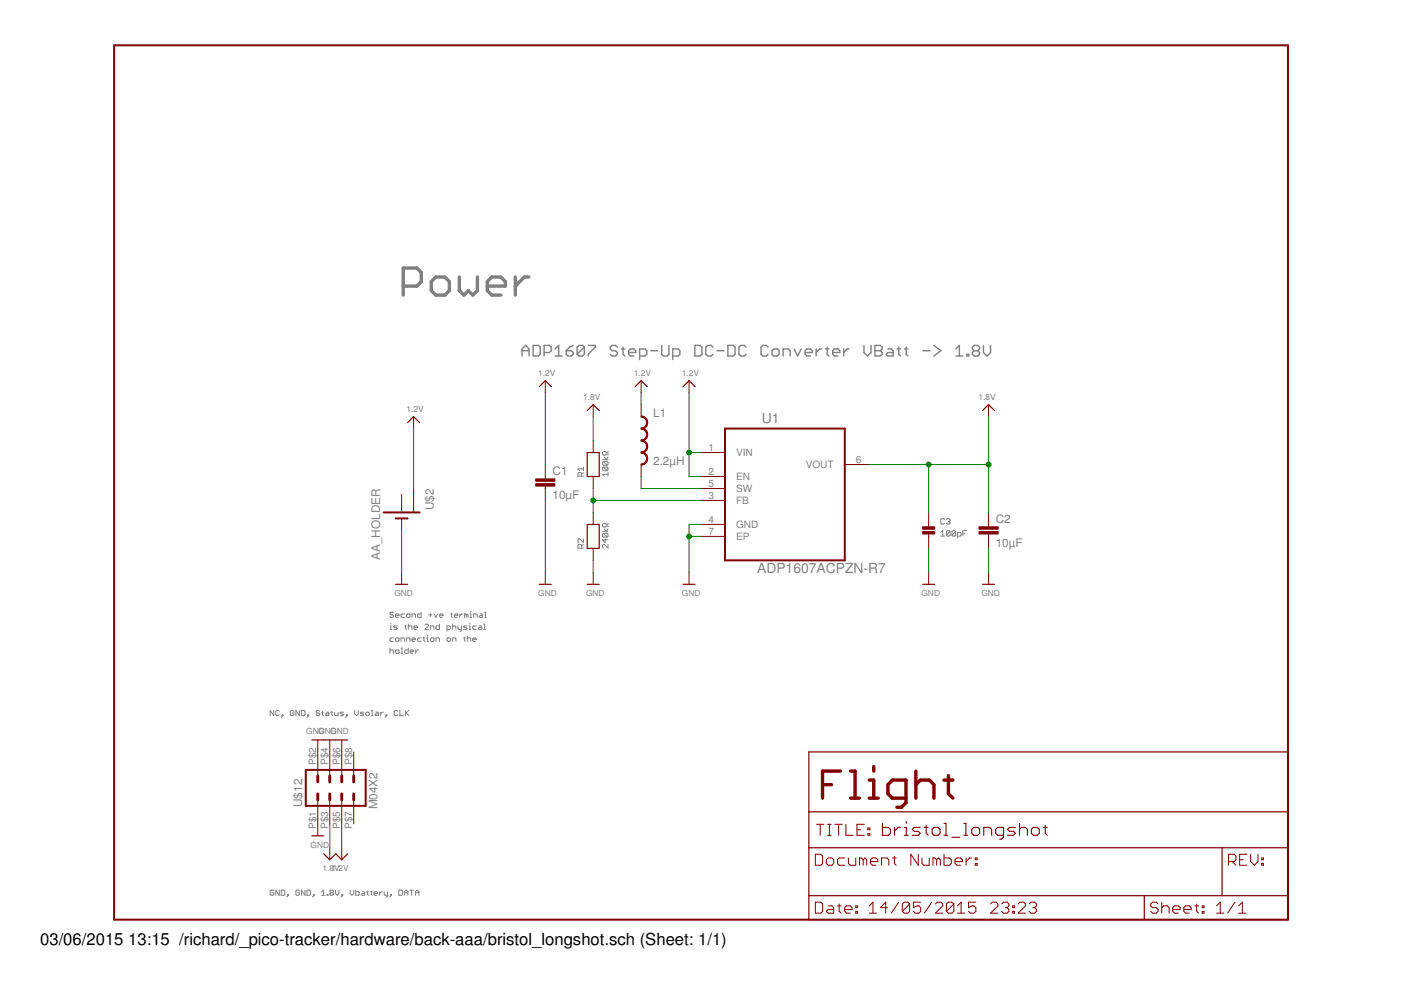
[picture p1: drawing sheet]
<svg xmlns="http://www.w3.org/2000/svg" width="297mm" height="210mm" viewBox="0 0 297 210" stroke-linecap="round" stroke-linejoin="round" font-family="sans-serif">
<g fill="none" stroke="#808080" stroke-width=".3">
<path d="M110.7 75.5v-1.5l.7-.8 .8 .8v1.5M110.7 74.4h1.5M113 73.2h1.2l.3 .4v1.5l-.3 .4h-1.2zM115.4 74.7h1.1l.4-.3v-.8l-.4-.4h-1.1v2.3M117.7 75.5h1.5M117.7 74l.7-.8v2.3M120 74.4h1.2l.3 .3v.4l-.3 .4h-.8l-.4-.4zM121.5 73.2l-.7 .4-.8 .8M123.9 73.6v1.5l-.4 .4h-.8l-.3-.4M123.9 73.6l-.4-.4h-.8l-.3 .4v1.5M123.9 73.6l-1.5 1.5M124.7 73.2h1.5v.4l-1.5 1.5v.4"/>
<path d="M130.9 73.6l-.4-.4h-.7l-.4 .4v.4l.4 .4h.7l.4 .3v.4l-.4 .4h-.7l-.4-.4M131.7 74h.8M132.1 73.6v1.5l.4 .4M133.3 74.7h1.5v-.3l-.4-.4h-.7l-.4 .4v.7l.4 .4h.7M135.6 75.5h1.2l.3-.4v-.7l-.3-.4h-1.2v2.2M138 74.4h1.5M140.3 73.2v1.9l.4 .4h.7l.4-.4v-1.9M142.6 75.5h1.2l.3-.4v-.7l-.3-.4h-1.2v2.2M147.3 73.2h1.1l.4 .4v1.5l-.4 .4h-1.1zM151.2 73.6l-.4-.4h-.8l-.4 .4v1.5l.4 .4h.8l.4-.4M152 74.4h1.5M154.3 73.2h1.2l.4 .4v1.5l-.4 .4h-1.2z"/>
<path d="M158.2 73.6l-.4-.4h-.7l-.4 .4v1.5l.4 .4h.7l.4-.4M162.9 73.6l-.4-.4h-.8l-.3 .4v1.5l.3 .4h.8l.4-.4M164.1 74h.7l.4 .4v.7l-.4 .4h-.7l-.4-.4v-.7zM166 75.5v-1.5h1.2l.3 .4v1.1M168.4 74l.7 1.5 .8-1.5M170.7 74.7h1.5v-.3l-.4-.4h-.7l-.4 .4v.7l.4 .4h.7M173 74v1.5M174.2 74h-.4l-.8 .7M175 74h.7M175.4 73.6v1.5l.3 .4M176.6 74.7h1.5v-.3l-.4-.4h-.8l-.3 .4v.7l.3 .4h.8M178.9 74v1.5"/>
<path d="M180 74h-.4l-.7 .7M183.2 73.2v1.5l.7 .8 .8-.8v-1.5M185.5 74.4h1.1M185.5 73.2h1.1l.4 .4v.4l-.4 .4 .4 .3v.4l-.4 .4h-1.1zM188.2 74h.8l.4 .4v1.1h-1.2l-.3-.4 .3-.4h1.2M190.2 74h.7M190.6 73.6v1.5l.3 .4M191.7 74h.8M192.1 73.6v1.5l.4 .4M195.6 74.4h1.5M198 73.2l1.5 1.2-1.5 1.1M202.7 75.5h1.5"/>
<path d="M202.7 74l.7-.8v2.3M205 75.1h.4v.4h-.4zM206.5 74.4h.8M206.5 74.4l-.3 .3v.4l.3 .4h.8l.4-.4v-.4l-.4-.3M206.5 74.4l-.3-.4v-.4l.3-.4h.8l.4 .4v.4l-.4 .4M208.5 73.2v1.5l.8 .8 .7-.8v-1.5"/>
</g>
<path d="M92.4 58.7h1.9l1 1v1.9l-1 1h-1.9l-1-1v-1.9zM97.4 58.7v2.9l.9 1 1-1 .9 1 1-1v-2.9M109.3 58.7v3.9M112.1 58.7h-.9l-1.9 2M85.5 60.7h2.9l.9-1v-1.9l-.9-1h-2.9v5.8M103.3 60.7h3.8v-1l-.9-1h-1.9l-1 1v1.9l1 1h1.9" fill="none" stroke="#808080" stroke-width=".72"/>
<g fill="none" stroke="#808080" stroke-width=".21">
<path d="M123.7 99.4h-1.2l.4 .4M123.7 99v.8M127.7 97.5h1.2M127.9 97.9h.8l.2 .1v.4l-.2 .2M127.9 99h.8l.2 .2v.4l-.2 .2M127.9 99l-.2 .2v.4l.2 .2h.8M127.9 97.9l-.2 .1v.4l.2 .2h.8M127.9 99l.8 .8M127.9 97.9l.8 .7M128.1 96.9l.4 .6 .4-.6M128.9 95.7v.2h-.4l-.2-.2h-.4l-.2 .2v.4l.2 .2h.4l.2-.2h.4v.2M123.3 101v-.6l-.2-.2h-.4l-.2 .2v.6h1.2"/>
<path d="M123.3 116.2v-.6l-.2-.2h-.4l-.2 .2v.6h1.2M123.7 114.3v.7l-.8-.7-.4 .1v.5l.2 .1M123.7 100.2l-.4 .4M123.7 115.4l-.4 .4M127.7 112.7h1.2M127.9 113.1h.8l.2 .2v.4l-.2 .2M127.9 113.1l-.2 .2v.4l.2 .2h.8M127.9 113.1l.8 .8M128.1 112.1l.4 .6 .4-.6M128.3 114.3v.7l-.6-.6h1.2M128.9 100.6h-1.2l.4 .4M128.9 100.2v.8"/>
<path d="M128.9 111v.1h-.4l-.2-.1h-.4l-.2 .1v.4l.2 .2h.4l.2-.2h.4v.2M128.9 115.4v.8l-.8-.8-.4 .2v.4l.2 .2M199.5 112.9l.4-.4v1.2M199.5 113.7h.8M200.3 110.2l-.2-.2h-.4l-.2 .2v.7l.2 .2h.4l.2-.2M200.7 110.2l.2-.2h.3l.2 .2-.2 .4M201 110.6h.2M201.2 110.6l.2 .1-.2 .4h-.3l-.2-.2M201.4 112.7v.8l-.2 .2h-.3l-.2-.2M201.4 112.7l-.2-.2h-.3l-.2 .2v.8M201.4 112.7l-.7 .8M202.6 112.7v.8l-.2 .2h-.4l-.2-.2"/>
<path d="M202.6 112.7l-.2-.2h-.4l-.2 .2v.8M202.6 112.7l-.8 .8M203 113.7h.6l.2-.2v-.4l-.2-.2h-.6v1.2M204.2 113.1h.4M204.9 112.5h-.7v1.2M82.7 137.4v1.1M82.7 138l.2-.2h.3l.2 .2v.5M82.7 132.7h.2v.8M82.7 133.5h.4M82.9 132.1v.2M83.4 130l-.2-.2h-.3l-.2 .2 .2 .4h.3l.2 .1-.2 .4h-.3l-.2-.2M83.4 135.3h-.5l-.2 .1v.4l.2 .2h.5"/>
<path d="M83.8 130.5h.8l-.2-.3h-.4l-.2 .2v.3l.2 .2h.4M83.8 135.4l.2-.1h.4l.2 .1v.4l-.2 .2h-.4l-.2-.2zM83.8 138l.2-.2h.4l.2 .2v.3l-.2 .2h-.4l-.2-.2zM84.2 132.7h-.5l-.2 .2 .7 .4-.2 .2h-.5M85 136v-.7h.6l.2 .1v.6M85 138.5h.4M85 137.4h.2v1.1M85.8 130.2h-.6l-.2 .2v.3l.2 .2h.6M85.8 132.7h.4M86 132.5v.8l.2 .2M86.2 130.4l.2-.2h.3l.2 .2v.3l-.2 .2h-.3l-.2-.2zM86.2 136v-.7h.5l.2 .1v.6"/>
<path d="M86.6 137.4v1.1h-.6l-.2-.2v-.3l.2-.2h.6M86.6 132.9l.2-.2h.3l.2 .2v.6M86.6 132.3v1.2M87 138.2h.7l-.2-.4-.5 .2v.3l.2 .2h.3M87.4 130.9v-.7h.5l.2 .2v.5M87.4 135.6h.7l-.2-.3h-.4l-.1 .1v.4l.1 .2h.4M87.8 133.1h.7l-.2-.4h-.4l-.1 .2 .1 .6h.4M88.1 137.8v.7M88.7 137.8l-.6 .4M89.3 129.8v1.1h-.6l-.2-.2v-.3l.2-.2h.6M89.3 135.3h-.6l-.2 .1v.4l.2 .2h.6M89.7 135.3h.4"/>
<path d="M89.9 135.1v.7l.2 .2M90.1 132.5l.2-.2h.3l.2 .2v.2l-.7 .8h.7M90.5 135.3h.2v.7M90.5 136h.3M90.7 134.7v.2M90.9 130.4h.7M91.2 130v.7M91.2 133.5v-.8h.6l.2 .2v.6M91.2 135.4l.2-.1h.4l.2 .1v.4l-.2 .2h-.4l-.2-.2zM92 130.2l.4 .7 .4-.7M92.4 136v-.7h.6l.2 .1v.6M93.2 132.3v1.2h-.6l-.2-.6 .2-.2h.6"/>
<path d="M93.2 130.5h.8l-.2-.3h-.4l-.2 .2v.3l.2 .2h.4M94.8 133.5h.5l.2-.2v-.4l-.2-.2h-.5v1.1M94.8 135.4l.5-.1 .2 .1v.4l-.2 .2h-.3l-.2-.2zM95.5 130.2h.4M95.7 130v.7l.2 .2M95.9 132.9l.2-.2h.4l.2 .2v.6M95.9 132.3v1.2M95.9 136v-.7h.6l.2 .1v.6M96.3 130.5h.8l-.2-.3h-.4l-.2 .2 .2 .5h.4M97.1 132.7v.6l.2 .2h.6M97.5 130.2v.7M97.9 132.7v.9l-.4 .2"/>
<path d="M98 130.2l-.5 .3M98.3 135.3h.3M98.5 135.1v.7l.1 .2M98.8 130.4l-.3-.2v.7M98.8 130.4v.5M98.8 130.4l.2-.2 .2 .2v.5M99 132.7h-.5l-.2 .2 .7 .4-.2 .2h-.5M99.1 135.4l.1-.1h.4l.2 .1v.6M99.1 134.9v1.1M99.4 132.7h.2v.8M99.4 133.5h.4M99.6 130.9h.4"/>
<path d="M99.6 130.2h.2v.7M99.6 132.1v.2M99.8 129.6v.2M100.2 135.6h.8l-.2-.3-.6 .1v.4l.2 .2h.4M100.4 130.9v-.7h.6l.2 .2v.5M101 132.7h-.6l-.2 .2v.4l.2 .2h.6M101.6 132.7h.3l.2 .2v.6h-.5l-.2-.2 .2-.2h.5M101.8 130.2h.4l.1 .2v.5h-.5l-.2-.2 .2-.2h.5M102.6 133.5h.3M102.6 132.3h.1v1.2M102.8 129.8h.1v1.1M102.8 130.9h.3"/>
<path d="M58 150.6v1.1l-.7-1.1v1.1M59.2 150.8l-.2-.2h-.4l-.1 .2v.8l.1 .1h.4l.2-.1M59.8 151.6h.2v.1h-.2zM60 151.7l-.4 .4M62.3 150.8l-.2-.2h-.3l-.2 .2v.8l.2 .1h.3l.2-.1v-.4h-.3M63.5 150.6v1.1l-.8-1.1v1.1M63.9 150.6h.6l.2 .2v.8l-.2 .1h-.6zM65.3 151.6h.1v.1h-.1zM65.4 151.7l-.3 .4M67.8 150.8l-.2-.2h-.4l-.2 .2 .2 .4h.4l.2 .2-.2 .3h-.4l-.2-.1M68.2 151h.4M68.4 150.8v.8l.2 .1"/>
<path d="M69.2 151l.5 .2v.5h-.5l-.2-.1 .2-.2h.5M70.1 151h.4M70.3 150.8v.8l.2 .1M70.9 151v.6l.2 .1h.6v-.7M72.8 151h-.5l-.2 .2 .7 .4-.1 .1h-.6M73.4 151.6h.2v.1h-.2zM73.6 151.7l-.3 .4M75.2 150.6v.8l.4 .3 .4-.3v-.8M77.1 151h-.5l-.2 .2 .7 .4-.2 .1h-.5M77.6 151.2l.5-.2 .2 .2v.4l-.2 .1h-.4l-.1-.1zM78.7 150.6h.2v1.1M78.7 151.7h.4"/>
<path d="M79.7 151l.5 .2v.5h-.5l-.2-.1 .2-.2h.5M80.7 151v.7M81.2 151l-.5 .4M81.8 151.6h.2v.1h-.2zM82 151.7l-.4 .4M84.3 150.8l-.1-.2h-.4l-.2 .2v.8l.2 .1h.4l.1-.1M84.8 150.6v1.1h.7M85.9 150.6v1.1M86.1 151.2l.6 .5M86.7 150.6l-.8 .8M58 188.9l-.2-.2h-.3l-.2 .2v.8l.2 .1h.3l.2-.1v-.4h-.3M59.2 188.7v1.1l-.7-1.1v1.1"/>
<path d="M59.6 188.7h.6l.2 .2v.8l-.2 .1h-.6zM61 189.7h.2v.1h-.2zM61.2 189.8l-.4 .4M63.5 188.9l-.2-.2h-.4l-.2 .2v.8l.2 .1h.4l.2-.1v-.4h-.4M64.7 188.7v1.1l-.8-1.1v1.1M65.1 188.7h.5l.2 .2v.8l-.2 .1h-.5zM66.4 189.7h.2v.1h-.2zM66.6 189.8l-.3 .4M68.2 189.8h.7M68.2 189.1l.4-.4v1.1M69.4 189.7h.2v.1h-.2zM70.1 189.3l-.1-.2 .1-.4 .6 .2-.2 .4"/>
<path d="M70.1 189.3l-.1 .2 .1 .3 .6-.1-.2-.4M70.1 189.3h.4M71.1 188.7v.8l.4 .3 .4-.3v-.8M72.5 189.7h.2v.1h-.2zM72.7 189.8l-.4 .4M74.2 188.7v.8l.4 .3 .4-.3v-.8M75.4 188.7v1.1h.6l.2-.1v-.4l-.2-.2h-.6M76.8 189.1h.3l.2 .2v.5h-.5l-.2-.1 .2-.2h.5M77.7 189.1h.4M77.9 188.9v.8l.2 .1M78.5 189.1h.4M78.7 188.9v.8l.2 .1"/>
<path d="M79.3 189.5h.8l-.2-.4h-.4l-.2 .2v.4l.6 .1M80.5 189.1v.7M81 189.1l-.5 .4M81.4 189.1v.6l.2 .1h.6M82.2 189.1v.9l-.4 .2M82.8 189.7h.2v.1h-.2zM83 189.8l-.4 .4M84.6 188.7h.5l.2 .2v.8l-.2 .1h-.5zM85.7 189.8v-.7l.4-.4 .4 .4v.7M85.7 189.3h.8M86.9 188.7h.8M87.3 188.7v1.1"/>
<path d="M88.1 189.8v-.7l.4-.4 .3 .4v.7M88.1 189.3h.7"/>
</g>
<path d="M174.4 166.4h1.9M178.2 163.5h-3.8v5.7M180.3 163.5h1v5.7M180.3 169.2h1.9M184.3 169.2h1.9M184.3 165.4h1v3.8M185.3 162.5v1M192.1 169.2h-2.9l-.9-.9v-1.9l.9-1h2.9v4.8l-1 1h-.9M194.2 166.4l.9-1h2l.9 1v2.8M194.2 163.5v5.7M200.1 165.4h1.9M201.1 164.4v3.9l.9 .9" fill="none" stroke="#800000" stroke-width=".72"/>
<path d="M24.2 9.6h248.9v185.4h-248.9zM153.7 90.9h25.4v27.9h-25.4zM81.3 108.6h7.7M83.9 109.9h2.5M64.8 163.2h12.7v7.7h-12.7z" fill="none" stroke="#800000" stroke-width=".42"/>
<g fill="none" stroke="#800000" stroke-width=".25">
<path d="M86.4 89.6l1.3-1.3 1.3 1.3M114.3 82l1.3-1.3 1.3 1.3M124.5 95.9h2.5v5.1h-2.5zM124.5 87.1l1.3-1.3 1.2 1.3M134.7 82l1.2-1.3 1.3 1.3M144.8 82l1.3-1.3 1.3 1.3M208.3 87.1l1.3-1.3 1.3 1.3M124.5 111.2h2.5v5.1h-2.5zM83.9 123.9h2.5M114.3 123.9h2.6M124.5 123.9h2.5M144.8 123.9h2.6"/>
<path d="M195.6 123.9h2.6M208.3 123.9h2.6M66.1 156.9h7.6M171.5 159.4h101.6v35.6h-101.6zM66.1 177.2h2.5M171.5 179.7h101.6M171.5 172.1h101.6M259.1 179.7v10.2M68.6 181l1.3 1.3 1.3-1.3 1.3 1.3 1.2-1.3M171.5 189.9h101.6M242.6 189.9v5.1"/>
</g>
<g fill="none" stroke="#800000" stroke-width=".21">
<path d="M87.7 88.3v2.6M115.6 80.7v2.5M115.6 98.5v3M125.8 85.8v2.5M125.8 93.4v2.5M135.9 80.7v2.5M135.9 85.8v2.5M135.9 98.5v2.5M146.1 80.7v2.5M148.6 95.9h5.1M179.1 98.5h5.1M209.6 85.8v2.5"/>
<path d="M85.2 104.8v3.6M85.2 109.9v2.6M87.7 103.6v5M115.6 103.1v3M125.8 101v2.6M125.8 108.6v2.6M125.8 116.3v2.5M148.6 101h5.1M148.6 103.6h5.1M148.6 106.1h5.1M148.6 111.2h5.1M148.6 113.7h5.1"/>
<path d="M196.9 108.6v3.4M196.9 113v3.3M209.6 108.6v3.1M209.6 113.2v3.1M85.2 121.3v2.6M115.6 121.3v2.6M125.8 121.3v2.6M146.1 121.3v2.6M196.9 121.3v2.6M209.6 121.3v2.6M67.4 156.9v7.6M69.9 156.9v7.6"/>
<path d="M72.5 156.9v7.6M75 159.4v5.1M67.4 169.6v7.6M69.9 169.6v5.1M69.9 179.7v2.6M72.5 169.6v5.1M72.5 179.7v2.6M75 169.6v5.1M173.1 174.8h1.6M173.9 174.8v2.3M175.5 174.8h.7M175.5 177.1h.7"/>
<path d="M175.9 174.8v2.3M177 174.8h1.6M177.8 174.8v2.3M179.3 174.8v2.3h1.6M181.7 175.9h.8M183.3 174.8h-1.6v2.3h1.6M184 176.7h.4v.4h-.4zM184 175.6h.4v.3h-.4zM172.9 181.1h1.1l.4 .4v1.6l-.4 .4h-1.1zM172.9 191.3h1.1l.4 .4v1.5l-.4 .4h-1.1zM175.2 182.3l.4-.4h.8l.4 .4v.8l-.4 .4h-.8l-.4-.4zM175.6 192.1h.8l.4 .3v1.2h-1.2l-.4-.4 .4-.4h1.2"/>
<path d="M177.5 192.1h.8M177.9 191.7v1.5l.4 .4M179.1 192.8h1.6v-.4l-.4-.3h-.8l-.4 .3v.8l.4 .4h.8M179.1 181.9h-1.2l-.4 .4v.8l.4 .4h1.2M179.9 181.9v1.2l.4 .4h1.1v-1.6M181.4 193.2h.4v.4h-.4zM181.4 192.1h.4v.3h-.4zM183 182.3l-.4-.4h-.4v1.6M183 182.3v1.2M183 182.3l.4-.4 .4 .4v1.2M184.3 193.6h1.5M184.3 192.1l.8-.8v2.3"/>
<path d="M184.6 182.7h1.5v-.4l-.4-.4h-.7l-.4 .4v.8l.4 .4h.7M186.9 183.5v-1.6h1.2l.3 .4v1.2M188.2 192.4h-1.6l1.2-1.1v2.3M189.2 181.9h.8M189.6 181.5v1.6l.4 .4M190.5 191.3l-1.5 2.3M192.9 191.7v1.5l-.4 .4h-.8l-.4-.4M192.9 191.7l-.4-.4h-.8l-.4 .4v1.5M192.9 191.7l-1.6 1.5M194.7 181.1v2.4l-1.6-2.4v2.4M195.2 191.3h-1.5v1.1l.7-.3h.4l.4 .3v.8l-.4 .4h-.8l-.3-.4M195.5 181.9v1.2l.4 .4h1.1v-1.6"/>
<path d="M197.5 191.3l-1.5 2.3M198.3 191.7l.4-.4h.8l.4 .4v.4l-1.6 1.5h1.6M198.6 182.3l-.4-.4h-.4v1.6M198.6 182.3v1.2M198.6 182.3l.4-.4 .4 .4v1.2M200.2 181.1v2.4h1.1l.4-.4v-.8l-.4-.4h-1.1M202.2 191.7v1.5l-.4 .4h-.7l-.4-.4M202.2 191.7l-.4-.4h-.7l-.4 .4v1.5M202.2 191.7l-1.5 1.5M202.5 182.7h1.5v-.4l-.4-.4h-.7l-.4 .4v.8l.4 .4h.7M203 193.6h1.6M203 192.1l.8-.8v2.3"/>
<path d="M204.8 181.9v1.6M206 181.9h-.4l-.8 .8M206.8 183.1h.4v.4h-.4zM206.8 181.9h.4v.4h-.4zM206.9 191.3h-1.6v1.1l.8-.3h.4l.4 .3v.8l-.4 .4h-.8l-.4-.4M210 191.7l.4-.4h.8l.4 .4v.4l-1.6 1.5h1.6M212.4 191.7l.3-.4h.8l.4 .4v.4l-.4 .3M213.1 192.4h.4M213.5 192.4l.4 .4v.4l-.4 .4h-.8l-.3-.4M214.7 193.2h.4v.4h-.4zM214.7 192.1h.4v.3h-.4zM215.9 191.7l.4-.4h.7l.4 .4v.4l-1.5 1.5h1.5"/>
<path d="M218.2 191.7l.4-.4h.8l.4 .4v.4l-.4 .3M219 192.4h.4M219.4 192.4l.4 .4v.4l-.4 .4h-.8l-.4-.4M245.5 191.7l-.3-.4h-.8l-.4 .4v.4l.4 .3h.8l.3 .4v.4l-.3 .4h-.8l-.4-.4M246.3 192.4l.4-.3h.8l.4 .3v1.2M246.3 191.3v2.3M248.6 192.8h1.6v-.4l-.4-.3h-.8l-.4 .3v.8l.4 .4h.8M251 192.8h1.5v-.4l-.3-.3h-.8l-.4 .3v.8l.4 .4h.8M253.3 192.1h.8M253.7 191.7v1.5l.4 .4M254.9 193.2h.4v.4h-.4zM254.9 192.1h.4v.3h-.4z"/>
<path d="M257.9 193.6h1.6M257.9 192.1l.8-.8v2.3M260.5 182.7h1.2l.3-.4v-.8l-.3-.4h-1.2v2.4M261.3 182.7l.7 .8M261.8 191.3l-1.5 2.3M262.6 193.6h1.6M262.6 192.1l.8-.8v2.3M262.8 182.3h.8M264.4 181.1h-1.6v2.4h1.6M265.2 181.1v1.6l.7 .8 .8-.8v-1.6M267.5 183.1h.4v.4h-.4zM267.5 181.9h.4v.4h-.4z"/>
</g>
<g fill="none" stroke="#800000" stroke-width=".23">
<path d="M187.1 174.6v2.5h1.3l.4-.4v-.9l-.4-.4h-1.3M189.6 175.4v1.7M190.9 175.4h-.4l-.9 .9M191.7 177.1h.9M191.7 175.4h.5v1.7M192.2 174.2v.4M195.1 175.4h-1.3l-.4 .4 .4 .5h.9l.4 .4-.4 .4h-1.3M195.9 175.4h.9M196.4 175v1.7l.4 .4M197.6 175.8l.4-.4h.9l.4 .4v.9l-.4 .4h-.9l-.4-.4zM200.2 177.1h.8M200.2 174.6h.4v2.5"/>
<path d="M201.8 177.5h1.7M204.4 177.1h.8M204.4 174.6h.4v2.5M206 175.8l.5-.4h.8l.4 .4v.9l-.4 .4h-.8l-.5-.4zM208.6 177.1v-1.7h1.2l.4 .4v1.3M212.8 177.1h-1.3l-.4-.4v-.9l.4-.4h1.3v2.1l-.5 .4h-.4M215.3 175.4h-1.3l-.4 .4 .4 .5h.9l.4 .4-.4 .4h-1.3M216.2 175.8l.4-.4h.8l.4 .4v1.3M216.2 174.6v2.5M218.7 175.8l.4-.4h.8l.4 .4v.9l-.4 .4h-.8l-.4-.4zM221.2 175.4h.8M221.6 175v1.7l.4 .4"/>
</g>
<g fill="#800000" stroke="#800000" stroke-width=".21">
<path d="M135.9 88.2a1.37 1.37 0 0 1 1.4 1.4h-.2l-.3-.7-.4-.3-.5-.1z" fill-rule="evenodd"/>
<path d="M135.9 90.7l.8-.2 .3-.4 .1-.5h.2a1.37 1.37 0 0 1-1.4 1.4z" fill-rule="evenodd"/>
<path d="M135.9 90.7a1.37 1.37 0 0 1 1.4 1.4h-.2l-.3-.7-.4-.3-.5-.1z" fill-rule="evenodd"/>
<path d="M135.9 93.3l.8-.3 .3-.4 .1-.5h.2a1.37 1.37 0 0 1-1.4 1.4z" fill-rule="evenodd"/>
<path d="M135.9 93.3a1.37 1.37 0 0 1 1.4 1.4h-.2l-.3-.7-.4-.4-.5-.1z" fill-rule="evenodd"/>
<path d="M135.9 95.8l.8-.2 .3-.4 .1-.5h.2a1.37 1.37 0 0 1-1.4 1.4z" fill-rule="evenodd"/>
<path d="M135.9 95.8a1.37 1.37 0 0 1 1.4 1.4h-.2l-.3-.7-.4-.3-.5-.1z" fill-rule="evenodd"/>
<path d="M135.9 98.4l.8-.3 .3-.4 .1-.5h.2a1.37 1.37 0 0 1-1.4 1.4z" fill-rule="evenodd"/>
</g>
<g fill="#800000" stroke="#800000" stroke-width=".21">
<path d="M207.6 112.7h4v.5h-4z"/>
<path d="M207.6 111.7h4v.5h-4z"/>
<path d="M113.6 102.6h4v.5h-4z"/>
<path d="M113.6 101.5h4v.5h-4z"/>
<path d="M195.6 112.7h2.6v.5h-2.6z"/>
<path d="M195.6 111.7h2.6v.5h-2.6z"/>
</g>
<path d="M67.4 164.5v1.3M67.4 168.3v1.3M69.9 164.5v1.3M69.9 168.3v1.3M72.5 164.5v1.3M72.5 168.3v1.3M75 164.5v1.3M75 168.3v1.3" fill="none" stroke="#800000" stroke-width=".61"/>
<g fill="none" stroke="#008000" stroke-width=".21">
<path d="M87.7 90.9v12.7M115.6 83.2v15.3M125.8 88.3v5.1M135.9 83.2v2.6M146.1 83.2v17.8h2.5M146.1 95.9h2.5M184.2 98.5h25.4M196.9 98.5v10.1M209.6 88.3v20.3M85.2 112.5v8.8M115.6 106.1v15.2M125.8 103.6v5"/>
<path d="M125.8 118.8v2.5M125.8 106.1h22.8M135.9 101v2.6h12.7M146.1 113.7h2.5M148.6 111.2h-2.5v10.1M196.9 116.3v5M209.6 116.3v5M69.9 174.7v5M72.5 174.7v5"/>
</g>
<g fill="#008000" stroke="#008000" stroke-width=".21">
<circle cx="146.1" cy="113.7" r=".51"/>
<circle cx="209.6" cy="98.5" r=".51"/>
<circle cx="196.9" cy="98.5" r=".51"/>
<circle cx="146.1" cy="95.9" r=".51"/>
<circle cx="125.8" cy="106.1" r=".51"/>
</g>
<g font-size="3.5">
<text x="8.5" y="200.4">03/06/2015</text>
<text x="27.2" y="200.4">13:15 /richard/_pico-tracker/hardware/back-aaa/bristol_longshot.sch (Sheet: 1/1)</text>
</g>
<g font-size="2.9" fill="#808080">
<text x="161.5" y="89.6">U1</text>
<text x="160.5" y="121.6">ADP1607ACPZN-R7</text>
</g>
<g font-size="2.5" fill="#808080">
<text x="138.5" y="88.3">L1</text>
<text x="117.1" y="100.6">C1</text>
<text x="138.5" y="98.5">2.2µH</text>
<text x="117.1" y="105.7">10µF</text>
<text x="92" y="108.1" transform="rotate(-90 92 108.1)">U$2</text>
<text x="211.1" y="110.8">C2</text>
<text x="80.6" y="118.7" transform="rotate(-90 80.6 118.7)">AA_HOLDER</text>
<text x="211.1" y="115.9">10µF</text>
<text x="64.1" y="171.1" transform="rotate(-90 64.1 171.1)">U$12</text>
<text x="80.1" y="171.6" transform="rotate(-90 80.1 171.6)">M04X2</text>
</g>
<g font-size="2.1" fill="#808080">
<text x="150.2" y="95.6">1</text>
<text x="150.2" y="100.7">2</text>
<text x="156.1" y="96.7">VIN</text>
<text x="156.1" y="101.8">EN</text>
<text x="170.8" y="99.2">VOUT</text>
<text x="181.4" y="98.1">6</text>
<text x="150.2" y="103.2">5</text>
<text x="150.2" y="105.7">3</text>
<text x="156.1" y="104.3">SW</text>
<text x="156.1" y="106.9">FB</text>
<text x="150.2" y="110.8">4</text>
<text x="150.2" y="113.4">7</text>
<text x="156.1" y="111.9">GND</text>
<text x="156.1" y="114.5">EP</text>
<text x="67" y="162.2" transform="rotate(-90 67 162.2)">P$2</text>
<text x="69.6" y="162.2" transform="rotate(-90 69.6 162.2)">P$4</text>
<text x="72.1" y="162.2" transform="rotate(-90 72.1 162.2)">P$6</text>
<text x="74.6" y="162.2" transform="rotate(-90 74.6 162.2)">P$8</text>
<text x="67" y="175.7" transform="rotate(-90 67 175.7)">P$1</text>
<text x="69.6" y="175.7" transform="rotate(-90 69.6 175.7)">P$3</text>
<text x="72.1" y="175.7" transform="rotate(-90 72.1 175.7)">P$5</text>
<text x="74.6" y="175.7" transform="rotate(-90 74.6 175.7)">P$7</text>
</g>
<g font-size="1.8" fill="#808080">
<text x="114.1" y="79.7">1.2V</text>
<text x="134.4" y="79.7">1.2V</text>
<text x="144.6" y="79.7">1.2V</text>
<text x="86.2" y="87.3">1.2V</text>
<text x="123.6" y="84.8">1.8V</text>
<text x="207.5" y="84.8">1.8V</text>
<text x="83.6" y="126.4">GND</text>
<text x="114.1" y="126.4">GND</text>
<text x="124.3" y="126.4">GND</text>
<text x="144.6" y="126.4">GND</text>
<text x="195.4" y="126.4">GND</text>
<text x="208.1" y="126.4">GND</text>
<text x="64.9" y="155.6">GNGNGND</text>
<text x="67.6" y="155.6">D</text>
<text x="70.1" y="155.6">D</text>
<text x="65.8" y="179.8">GND</text>
<text x="68.4" y="184.6">1.81V.2V</text>
</g>
</svg>
